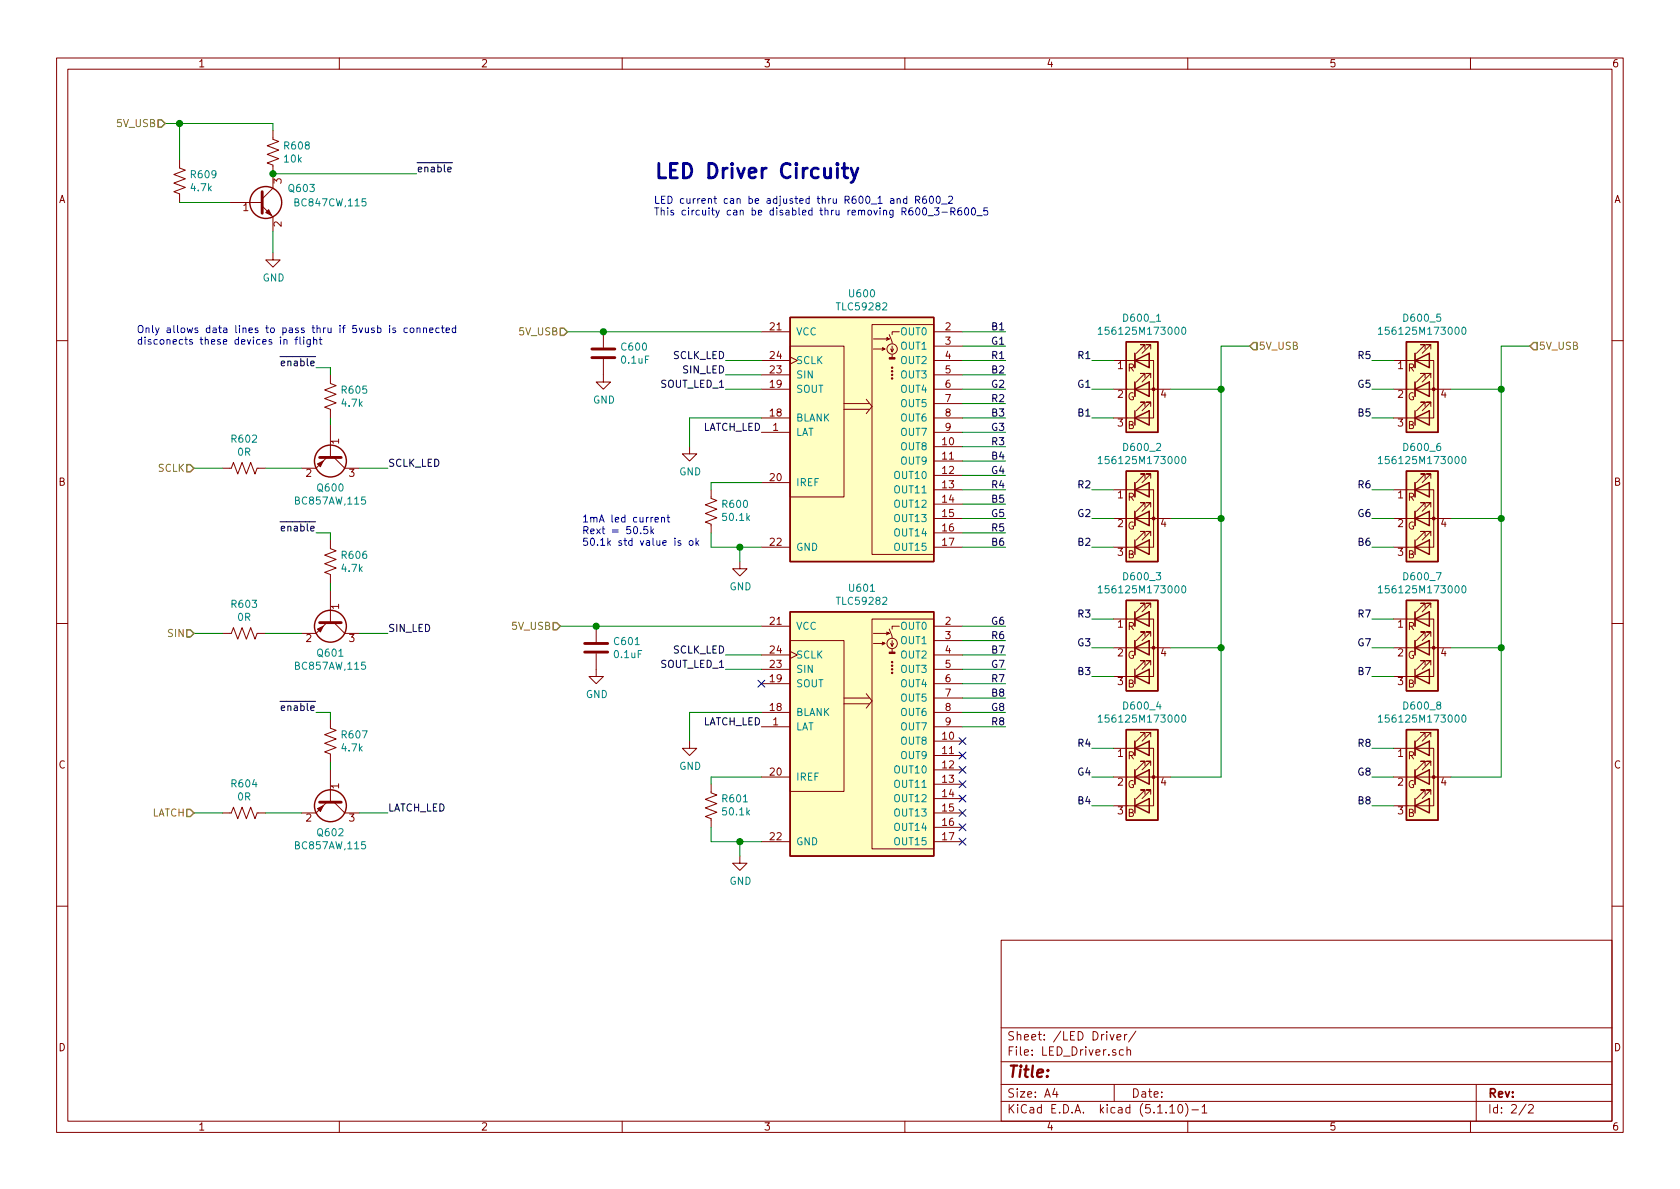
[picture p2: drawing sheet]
<svg xmlns="http://www.w3.org/2000/svg" width="297mm" height="210mm" viewBox="0 0 297 210" stroke-linecap="round" stroke-linejoin="round" font-family="sans-serif">
<g fill="none" stroke="#840000" stroke-width=".18">
<path d="M10 10.3h277v189.9h-277zM12 12.2h273v186.1h-273zM60 10.3v1.9M110 10.3v1.9M160 10.3v1.9M210 10.3v1.9M260 10.3v1.9M31.7 28.2v1.5l1.1 .4-2.1 .8 2.1 .7-2.1 .8 2.1 .7-2.1 .8 1 .4v1.5M40.6 35.8h5.8M46.4 36.4l1.9 1.9v2.6M48.3 23.1v1.5l1 .4-2.1 .8 2.1 .7-2.1 .8 2.1 .8-2.1 .7 1.1 .4v4.1l-1.9 1.9M48.3 44.7v1.3h1.2l-1.2 1.2-1.3-1.2h1.3"/>
<path d="M106.7 58.7v2.8M134.6 58.7h5.1M154.2 57.4h10.9v40.6h-10.9zM154.4 59.9h2.8l-.5-.2 .5 .2-.5 .3M157.2 59.2l.5 1.5M159 58.7h-1.3v.5M165.1 58.7h5.1M10 60.2h2M58.4 66.3v1.5l1 .4-2 .8 2 .7-2 .8 2 .7-2 .8 1 .4v1.5M58.4 75.2v5.7M106.7 63.5v4.1h1.2l-1.2 1.2-1.3-1.2h1.3M121.9 79v1.3h1.3l-1.3 1.2-1.3-1.2h1.3"/>
<path d="M134.6 73.9h5.1M134.6 68.8h5.1M134.6 63.7h5.1M134.6 76.4h5.1M134.6 66.3h5.1M139.7 61.2h9.5v26.7h-9.5zM139.7 63.1l1.3 .6-1.3 .7M149.2 71.4h4.5M149.2 72.4h4.5M153.2 70.6l1 1.3-1 1.2M154.4 61.7h2.1l-.5-.2 .5 .2-.5 .3M157.7 61.2v1l-.2-.5"/>
<path d="M157.7 62.7v.5M158 61.7l-.3 .5M165.1 73.9h5.1M165.1 68.8h5.1M165.1 63.7h5.1M165.1 71.4h5.1M165.1 76.4h5.1M165.1 79h5.1M165.1 66.3h5.1M165.1 61.2h5.1M196.8 63.7h7.2v10.2h-7.2M196.8 68.8h10.2"/>
<path d="M200.7 67.6v2.5M200.7 62.5v2.5M202.4 71.9v-.8h-.7h.7l-1.5 1.5M202.4 66.8v-.8h-.7h.7l-1.5 1.6M202.4 61.7v-.7h-.7h.7l-1.5 1.5M203.2 67.6v2.5zM203.2 67.6h.1M203.2 62.5v2.5zM203.2 62.5h.1M203.5 71.9v-.8h-.8h.8l-1.6 1.5M203.5 66.8v-.8h-.8h.8l-1.6 1.6M203.5 61.7v-.7h-.8h.8l-1.6 1.5"/>
<path d="M246.4 63.7h7.1v10.2h-7.1M246.4 68.8h10.1M250.2 67.6v2.5M250.2 62.5v2.5M252 71.9v-.8h-.8h.8l-1.6 1.5M252 66.8v-.8h-.8h.8l-1.6 1.6M252 61.7v-.7h-.8h.8l-1.6 1.5M252.7 67.6v2.5zM252.7 67.6h.1M252.7 62.5v2.5zM252.7 62.5h.1M253 71.9v-.8h-.8h.8l-1.5 1.5"/>
<path d="M253 66.8v-.8h-.8h.8l-1.5 1.6M253 61.7v-.7h-.8h.8l-1.5 1.5M285 60.2h2M39.4 82.8h1.5l.4-1 .7 2 .8-2 .8 2 .7-2 .8 2 .4-1h1.5M57.8 80.9l-1.9 1.9h-2.6M58.4 95.5v1.5l1 .4-2 .8 2 .7-2 .8 2 .8-2 .7 1 .4v1.5M59.1 80.9l1.9 1.9h2.5M125.7 86.6v1.5l1 .4-2 .8 2 .7-2 .8 2 .8-2 .7 1 .4v1.5M130.8 99.3v1.3h1.3l-1.3 1.2-1.3-1.2h1.3M134.6 96.8h5.1M134.6 85.3h5.1M165.1 96.8h5.1"/>
<path d="M165.1 91.7h5.1M165.1 86.6h5.1M165.1 81.5h5.1M165.1 84.1h5.1M165.1 89.1h5.1M165.1 94.2h5.1M196.8 86.6h7.2v10.2h-7.2M196.8 91.7h10.2M200.7 90.4v2.6M200.7 85.3v2.6M202.4 94.7v-.7h-.7h.7l-1.5 1.5M202.4 89.7v-.8h-.7h.7l-1.5 1.5"/>
<path d="M202.4 84.6v-.8h-.7h.7l-1.5 1.5M203.2 90.4v2.6zM203.2 90.4h.1M203.2 85.3v2.6zM203.2 85.3h.1M203.5 94.7v-.7h-.8h.8l-1.6 1.5M203.5 89.7v-.8h-.8h.8l-1.6 1.5M203.5 84.6v-.8h-.8h.8l-1.6 1.5M246.4 86.6h7.1v10.2h-7.1M246.4 91.7h10.1M250.2 90.4v2.6M250.2 85.3v2.6"/>
<path d="M252 94.7v-.7h-.8h.8l-1.6 1.5M252 89.7v-.8h-.8h.8l-1.6 1.5M252 84.6v-.8h-.8h.8l-1.6 1.5M252.7 90.4v2.6zM252.7 90.4h.1M252.7 85.3v2.6zM252.7 85.3h.1M253 94.7v-.7h-.8h.8l-1.5 1.5M253 89.7v-.8h-.8h.8l-1.5 1.5M253 84.6v-.8h-.8h.8l-1.5 1.5M10 110.3h2M39.4 112h1.5l.4-1 .7 2 .8-2 .8 2 .7-2 .8 2 .4-1h1.5"/>
<path d="M57.8 110.1l-1.9 1.9h-2.6M58.4 104.4v5.7M59.1 110.1l1.9 1.9h2.5M105.4 115.6v4h1.3l-1.3 1.3-1.3-1.3h1.3M105.4 110.7v2.8M134.6 110.7h5.1M134.6 118.4h5.1M134.6 115.8h5.1M139.7 113.3h9.5v26.6h-9.5zM139.7 115.2l1.3 .6-1.3 .7M154.2 109.5h10.9v40.6h-10.9zM154.4 113.8h2.1l-.5-.3 .5 .3-.5 .2"/>
<path d="M154.4 112h2.8l-.5-.2 .5 .2-.5 .3M157.2 111.2l.5 1.6M157.7 113.3v1l-.2-.5M157.7 114.8v.5M158 113.8l-.3 .5M159 110.7h-1.3v.5M165.1 110.7h5.1M165.1 118.4h5.1M165.1 115.8h5.1M165.1 113.3h5.1M196.8 109.5h7.2v10.1h-7.2M196.8 114.5h10.2"/>
<path d="M200.7 113.3v2.5M200.7 108.2v2.5M202.4 117.6v-.8h-.7h.7l-1.5 1.6M202.4 112.5v-.7h-.7h.7l-1.5 1.5M202.4 107.4v-.7h-.7h.7l-1.5 1.5M203.2 113.3v2.5zM203.2 113.3h.1M203.2 108.2v2.5zM203.2 108.2h.1M203.5 117.6v-.8h-.8h.8l-1.6 1.6M203.5 112.5v-.7h-.8h.8l-1.6 1.5M203.5 107.4v-.7h-.8h.8l-1.6 1.5"/>
<path d="M246.4 109.5h7.1v10.1h-7.1M246.4 114.5h10.1M250.2 113.3v2.5M250.2 108.2v2.5M252 117.6v-.8h-.8h.8l-1.6 1.6M252 112.5v-.7h-.8h.8l-1.6 1.5M252 107.4v-.7h-.8h.8l-1.6 1.5M252.7 113.3v2.5zM252.7 113.3h.1M252.7 108.2v2.5zM252.7 108.2h.1M253 117.6v-.8h-.8h.8l-1.5 1.6"/>
<path d="M253 112.5v-.7h-.8h.8l-1.5 1.5M253 107.4v-.7h-.8h.8l-1.5 1.5M285 110.3h2M58.4 127.2v1.6l1 .4-2 .7 2 .8-2 .7 2 .8-2 .8 1 .3v1.6M58.4 136.1v5.8M121.9 131.1v1.2h1.3l-1.3 1.3-1.3-1.3h1.3M125.7 138.7v1.5l1 .4-2 .7 2 .8-2 .8 2 .7-2 .8 1 .4v1.5M134.6 128.5h5.1M134.6 126h5.1M134.6 120.9h5.1M134.6 137.4h5.1M149.2 123.4h4.5"/>
<path d="M149.2 124.5h4.5M153.2 122.7l1 1.2-1 1.3M165.1 123.4h5.1M165.1 128.5h5.1M165.1 131.1h5.1M165.1 133.6h5.1M165.1 136.1h5.1M165.1 138.7h5.1M165.1 126h5.1M165.1 120.9h5.1M196.8 132.3h7.2v10.2h-7.2M196.8 137.4h10.2"/>
<path d="M200.7 136.1v2.6M200.7 131.1v2.5M202.4 135.4v-.8h-.7h.7l-1.5 1.5M202.4 130.3v-.8h-.7h.7l-1.5 1.6M203.2 136.1v2.6zM203.2 136.1h.1M203.2 131.1v2.5zM203.2 131.1h.1M203.5 135.4v-.8h-.8h.8l-1.6 1.5M203.5 130.3v-.8h-.8h.8l-1.6 1.6M246.4 132.3h7.1v10.2h-7.1M246.4 137.4h10.1"/>
<path d="M250.2 136.1v2.6M250.2 131.1v2.5M252 135.4v-.8h-.8h.8l-1.6 1.5M252 130.3v-.8h-.8h.8l-1.6 1.6M252.7 136.1v2.6zM252.7 136.1h.1M252.7 131.1v2.5zM252.7 131.1h.1M253 135.4v-.8h-.8h.8l-1.5 1.5M253 130.3v-.8h-.8h.8l-1.5 1.6M39.4 143.8h1.5l.4-1.1 .7 2.1 .8-2.1 .8 2.1 .7-2.1 .8 2.1 .4-1h1.5M57.8 141.9l-1.9 1.9h-2.6"/>
<path d="M59.1 141.9l1.9 1.9h2.5M130.8 151.4v1.2h1.3l-1.3 1.3-1.3-1.3h1.3M134.6 148.8h5.1M165.1 141.2h5.1M165.1 143.8h5.1M165.1 146.3h5.1M165.1 148.8h5.1M202.4 140.5v-.8h-.7h.7l-1.5 1.5M203.5 140.5v-.8h-.8h.8l-1.6 1.5M252 140.5v-.8h-.8h.8l-1.6 1.5M253 140.5v-.8h-.8h.8l-1.5 1.5M10 160.2h2"/>
<path d="M177 166.3h108v32h-108zM285 160.2h2M60 198.3v1.9M110 198.3v1.9M160 198.3v1.9M177 194.8h108M177 191.8h108M177 187.8h108M177 181.8h108M186.5 192.5l-.4 1h1M186.8 193v1M196.3 182.9l.3 1 .4-1"/>
<path d="M197 191.8v3M197.5 183.4l.7-.1-.1-.3-.4-.1-.2 .2 .1 .7h.5M198.6 185.7l-.4-.1-.3 .3 .1 .6 .2 .1 .4-.1M198.8 182.9v1M199.3 185.7l.2-.1 .3 .1 .1 .9M199.3 182.9l-.5 .3M199.3 185.1v1.5M200.8 182.3l-1.3 2M206.8 195.8l.5-.5v1.5M206.8 196.8h.9M208.5 195.4l.1-.1a.8 .8 0 0 1 .5 .8 .8 .8 0 0 1-.5 .7 1 1 0 0 1-.1-1.4zM209.6 195.1a1.71 1.71 0 0 1 0 2.3"/>
<path d="M210 198.3v1.9M210.7 196.3h1.2M212.5 195.8l.5-.5v1.5M212.5 196.8h.9M260 198.3v1.9M261 191.8v6.5M269.8 195.2l-1.2 2M270.3 195.5l.2-.2h.3l.3 .5-.9 1h.9"/>
<circle cx="157.7" cy="61.7" r=".91"/>
<circle cx="157.7" cy="113.8" r=".91"/>
</g>
<g fill="none" stroke="#840000" stroke-width=".25">
<path d="M139.7 56.1h25.4v43.2h-25.4zM199.1 60.4h5.6v16h-5.6zM200.7 73.9l2.5-1.3v2.6zM200.7 68.8l2.5-1.2v2.5zM200.7 63.7l2.5-1.2v2.5zM200.7 62.5v2.5M200.7 67.6v2.5M200.7 72.6v2.6M248.7 60.4h5.6v16h-5.6zM250.2 73.9l2.5-1.3v2.6zM250.2 68.8l2.5-1.2v2.5zM250.2 63.7l2.5-1.2v2.5z"/>
<path d="M250.2 62.5v2.5M250.2 67.6v2.5M250.2 72.6v2.6M199.1 83.3h5.6v16h-5.6zM200.7 96.8l2.5-1.3v2.5zM200.7 91.7l2.5-1.3v2.6zM200.7 86.6l2.5-1.3v2.6zM200.7 85.3v2.6M200.7 90.4v2.6M200.7 95.5v2.5M248.7 83.3h5.6v16h-5.6zM250.2 96.8l2.5-1.3v2.5z"/>
<path d="M250.2 91.7l2.5-1.3v2.6zM250.2 86.6l2.5-1.3v2.6zM250.2 85.3v2.6M250.2 90.4v2.6M250.2 95.5v2.5M139.7 108.2h25.4v43.2h-25.4zM199.1 106.2h5.6v16h-5.6zM200.7 119.6l2.5-1.2v2.5zM200.7 114.5l2.5-1.2v2.5zM200.7 109.5l2.5-1.3v2.5zM200.7 108.2v2.5M200.7 113.3v2.5"/>
<path d="M200.7 118.4v2.5M248.7 106.2h5.6v16h-5.6zM250.2 119.6l2.5-1.2v2.5zM250.2 114.5l2.5-1.2v2.5zM250.2 109.5l2.5-1.3v2.5zM250.2 108.2v2.5M250.2 113.3v2.5M250.2 118.4v2.5M199.1 129h5.6v16h-5.6zM200.7 137.4l2.5-1.3v2.6zM200.7 132.3l2.5-1.2v2.5zM200.7 131.1v2.5"/>
<path d="M200.7 136.1v2.6M248.7 129h5.6v16h-5.6zM250.2 137.4l2.5-1.3v2.6zM250.2 132.3l2.5-1.2v2.5zM250.2 131.1v2.5M250.2 136.1v2.6M200.7 142.5l2.5-1.3v2.6zM200.7 141.2v2.6M250.2 142.5l2.5-1.3v2.6zM250.2 141.2v2.6"/>
<circle cx="47" cy="35.8" r="2.82"/>
<circle cx="58.4" cy="81.5" r="2.82"/>
<circle cx="58.4" cy="110.7" r="2.82"/>
<circle cx="58.4" cy="142.5" r="2.82"/>
</g>
<path d="M46.4 33.9v3.8M104.6 63.2h4.1M104.6 61.7h4.1M56.5 80.9h3.8M56.5 110.1h3.8M103.4 115.3h4M103.4 113.8h4M56.5 141.9h3.8" fill="none" stroke="#840000" stroke-width=".51"/>
<g fill="#840000" stroke="#840000" stroke-width=".18">
<path d="M56.1 111.2l1-.5-.5 1.1z"/>
<path d="M157.2 115.3h1v.3h-1z"/>
<path d="M56.1 143l1-.5-.5 1z"/>
<path d="M157.2 63.2h1v.3h-1z"/>
<path d="M47 37.6l.5-.5 .5 1z"/>
<path d="M56.1 82l1-.5-.5 1z"/>
<circle cx="253.5" cy="91.7" r=".25"/>
<circle cx="157.7" cy="119" r=".13"/>
<circle cx="157.7" cy="118.4" r=".13"/>
<circle cx="157.7" cy="117.7" r=".13"/>
<circle cx="157.7" cy="117.1" r=".13"/>
<circle cx="204" cy="68.8" r=".25"/>
<circle cx="253.5" cy="68.8" r=".25"/>
<circle cx="204" cy="91.7" r=".25"/>
<circle cx="204" cy="137.4" r=".25"/>
<circle cx="204" cy="114.5" r=".25"/>
<circle cx="157.7" cy="66.9" r=".13"/>
<circle cx="157.7" cy="66.3" r=".13"/>
<circle cx="157.7" cy="65.7" r=".13"/>
<circle cx="157.7" cy="65" r=".13"/>
<circle cx="253.5" cy="114.5" r=".25"/>
<circle cx="253.5" cy="137.4" r=".25"/>
</g>
<g fill="#ffffc2" stroke="#ffffc2" stroke-width=".18">
<path d="M248.7 83.3h5.6v16h-5.6z"/>
<path d="M139.7 108.2h25.4v43.2h-25.4z"/>
<path d="M199.1 60.4h5.6v16h-5.6z"/>
<path d="M248.7 60.4h5.6v16h-5.6z"/>
<path d="M199.1 83.3h5.6v16h-5.6z"/>
<path d="M199.1 129h5.6v16h-5.6z"/>
<path d="M199.1 106.2h5.6v16h-5.6z"/>
<path d="M139.7 56.1h25.4v43.2h-25.4z"/>
<path d="M248.7 106.2h5.6v16h-5.6z"/>
<path d="M248.7 129h5.6v16h-5.6z"/>
</g>
<g fill="none" stroke="#008484" stroke-width=".18">
<path d="M194.2 58.2l.3-.3v1.2M194.2 59.1h.7M209 58l.2-.1a.69 .69 0 0 1 .5 .6 .69 .69 0 0 1-.5 .6l-.2-.1-.1-.4zM243.7 58.2l.4-.3v1.2M243.7 59.1h.7M258.6 58l.2-.1a.69 .69 0 0 1 .4 .6 .69 .69 0 0 1-.4 .6l-.2-.1-.1-.4zM194.2 81.1l.3-.4v1.3M194.2 82h.7M209 80.8l.2-.1a.69 .69 0 0 1 .5 .7 .69 .69 0 0 1-.5 .6l-.2-.1-.1-.4zM243.7 81.1l.4-.4v1.3M243.7 82h.7M258.6 80.8l.2-.1a.69 .69 0 0 1 .4 .7 .69 .69 0 0 1-.4 .6l-.2-.1-.1-.4z"/>
<path d="M194.2 103.9l.3-.3v1.2M194.2 104.8h.7M209 103.7l.2-.1a.69 .69 0 0 1 .5 .6 .69 .69 0 0 1-.5 .6l-.2-.1-.1-.3zM243.7 103.9l.4-.3v1.2M243.7 104.8h.7M258.6 103.7l.2-.1a.69 .69 0 0 1 .4 .6 .69 .69 0 0 1-.4 .6l-.2-.1-.1-.3zM194.2 126.8l.3-.4v1.3M194.2 127.7h.7M209 126.6l.2-.2a.69 .69 0 0 1 .5 .7 .69 .69 0 0 1-.5 .6l-.2-.1-.1-.4zM243.7 126.8l.4-.4v1.3M243.7 127.7h.7M258.6 126.6l.2-.2a.69 .69 0 0 1 .4 .7 .69 .69 0 0 1-.4 .6l-.2-.1-.1-.4z"/>
</g>
<g fill="none" stroke="#008400" stroke-width=".18">
<path d="M29.2 21.8h19.1v1.3M31.7 21.8v6.4M31.7 35.8h8.9M48.3 30.7h25.4M48.3 40.9v3.8M100.3 58.7h34.3M170.2 58.7h7.6M55.9 65h2.5v1.3M58.4 73.9v1.3M128.3 66.3h6.3M128.3 68.8h6.3M128.3 63.7h6.3"/>
<path d="M134.6 73.9h-12.7v5.1M170.2 66.3h7.6M170.2 73.9h7.6M170.2 68.8h7.6M170.2 71.4h7.6M170.2 61.2h7.6M170.2 63.7h7.6M170.2 76.4h7.6M170.2 79h7.6M193 73.9h3.8M193 68.8h3.8M193 63.7h3.8"/>
<path d="M207 68.8h8.9M221 61.2h-5.1v76.2h-8.9M242.6 73.9h3.8M242.6 68.8h3.8M242.6 63.7h3.8M256.5 68.8h8.9M270.5 61.2h-5.1v76.2h-8.9M34.3 82.8h5.1M47 82.8h6.3M55.9 94.2h2.5v1.3M63.5 82.8h5.1M125.7 94.2v2.6h8.9"/>
<path d="M130.8 96.8v2.5M134.6 85.3h-8.9v1.3M170.2 86.6h7.6M170.2 84.1h7.6M170.2 81.5h7.6M170.2 94.2h7.6M170.2 91.7h7.6M170.2 89.1h7.6M170.2 96.8h7.6M193 86.6h3.8M193 91.7h3.8M193 96.8h3.8"/>
<path d="M207 91.7h8.9M242.6 86.6h3.8M242.6 91.7h3.8M242.6 96.8h3.8M256.5 91.7h8.9M34.3 112h5.1M47 112h6.3M58.4 103.1v1.3M63.5 112h5.1M99.1 110.7h35.5M128.3 115.8h6.3M128.3 118.4h6.3"/>
<path d="M170.2 113.3h7.6M170.2 110.7h7.6M170.2 115.8h7.6M170.2 118.4h7.6M193 114.5h3.8M193 119.6h3.8M193 109.5h3.8M207 114.5h8.9M242.6 114.5h3.8M242.6 119.6h3.8M242.6 109.5h3.8M256.5 114.5h8.9"/>
<path d="M55.9 126h2.5v1.2M58.4 134.9v1.2M134.6 137.4h-8.9v1.3M134.6 126h-12.7v5.1M170.2 120.9h7.6M170.2 128.5h7.6M170.2 126h7.6M170.2 123.4h7.6M193 132.3h3.8M193 137.4h3.8M242.6 132.3h3.8M242.6 137.4h3.8"/>
<path d="M34.3 143.8h5.1M47 143.8h6.3M63.5 143.8h5.1M125.7 146.3v2.5h8.9M130.8 148.8v2.6M193 142.5h3.8M242.6 142.5h3.8"/>
</g>
<path d="M27.9 21.2h.7l.6 .6-.6 .7h-.7zM99.1 58h.6l.6 .7-.6 .6h-.6zM221.6 60.6h.6v1.2h-.6l-.6-.6zM271.1 60.6h.7v1.2h-.7l-.6-.6zM33 82.2h.7l.6 .6-.6 .6h-.7zM33 111.4h.7l.6 .6-.6 .6h-.7zM97.8 110.1h.6l.7 .6-.7 .7h-.6zM33 143.1h.7l.6 .7-.6 .6h-.7z" fill="none" stroke="#848400" stroke-width=".25"/>
<path d="M78.9 28.8h1.1M79.2 30l.6-.1-.1-.3h-.4l-.1 .1v.6h.5M49.5 63.1h1.1M49.5 92.3h1.1M49.5 124h1.1" fill="none" stroke="#000" stroke-width=".18"/>
<g fill="none" stroke="#0000c2" stroke-width=".18">
<path d="M158.6 35.2l.2-.1 .3 .1 .1 .8M160.3 35.2l-.3-.1-.3 .3 .1 .5h.5M160.3 34.7v1.3M161.9 35.4l.6-.1 .1-.2v-.3l-.2-.1h-.5v1.3M162.2 35.4l.4 .6M163.2 36.9l.2-.2a.67 .67 0 0 1 .4 .7 .67 .67 0 0 1-.4 .6l-.2-.1-.1-.4zM163.7 34.7l-.4 .1a.87 .87 0 0 0 0 1.2l.5-.2v-.5l-.5-.1-.2 .2M164.1 38.1h.9M164.4 34.8l.2-.1a.67 .67 0 0 1 .5 .6 .67 .67 0 0 1-.5 .7l-.3-.5zM165.2 36.7h.8l-.4 .5 .3 .2 .1 .4-.2 .2-.6-.1M165.7 34.8l.1-.1a.69 .69 0 0 1 .5 .6 .69 .69 0 0 1-.5 .7l-.2-.3-.1-.2zM166.5 36.1h1"/>
<path d="M166.5 37.5h1M167.7 34.8l.5-.1 .2 .3v.2l-.8 .8h.8M168.1 37.4h.6l.2-.2-.1-.3-.2-.2h-.5v1.3M168.4 37.4l.5 .6M170 36.7l-.4 .1a.87 .87 0 0 0 0 1.2l.4-.1v-.5l-.4-.2-.3 .3M170.7 36.9l.1-.2a.67 .67 0 0 1 .5 .7 .67 .67 0 0 1-.5 .6l-.3-.5zM171.9 36.9l.2-.2a.67 .67 0 0 1 .4 .7 .67 .67 0 0 1-.4 .6l-.3-.2v-.3zM172.7 38.1h1M174.6 36.7h-.6l-.1 .7 .2-.2 .4 .1 .1 .6-.2 .1-.5-.1M52.6 59.6l-.3 .2v1.1M53 59.6v1.1l.2 .2M55.4 59.6v1.3"/>
<path d="M56.6 59.6v1.1l.3 .2M68.9 57.6v.1M68.9 58v.8M69.9 58h-.3l-.2 .2 .1 .1 .4 .2v.3h-.5M72 58h-.3l-.3 .2 .2 .6h.4M72.6 58.1l.1-.1 .4 .1 .1 .5-.1 .2h-.4l-.1-.1zM73.7 58.1l.2-.1h.3l.1 .8M73.7 58v.8M74.9 58.1l.2-.1h.3v.8M74.9 58v.8M76 58.4l.6-.1-.1-.3h-.4l-.1 .2v.6h.5M77.6 58h-.3l-.3 .2 .2 .6h.4"/>
<path d="M78 58h.5M78.2 57.6v1l.3 .2M78.9 58.4l.6-.1-.1-.3h-.4l-.1 .2v.6h.5M80.6 58h-.4l-.2 .2 .1 .6h.5M80.6 57.6v1.2M50.2 60.2l.2-.2 .3 .1v.8M52.1 60h.5M53.7 60v.9M54.9 60v1.1l-.3 .2-.3-.1M54.9 60.1l-.4-.1-.2 .3 .1 .5h.5M55.4 60.2l.3-.2 .3 .1v.8M56.4 60h.5"/>
<path d="M114.5 93.1h-.6l-.1 .6 .5-.1 .3 .2v.4l-.3 .2-.5-.1M115.1 93.1v1.3M115.2 93.9l.4 .5M115.6 93.5l-.5 .5M115.8 91.9l.6-.1v-.3h-.4l-.2 .2 .1 .6h.5M117 91.6l.1-.1h.3l.1 .8M117 91.5v.8M117.9 91.5h.5M118.1 91.1v1l.3 .2M120.3 95.7l-.3-.1-.1 .2v.2l.4 .1v.3h-.4M121.9 95.7l.2-.1 .4 .1v.5l-.1 .2h-.3l-.2-.1zM123.1 95.2v1.2"/>
<path d="M123.2 96l.3 .4M123.5 95.6l-.4 .5"/>
</g>
<path d="M148.9 29.7h1M149.3 28.9v2.2l.1 .2 .5 .1M150.5 29.7l.6 1.7M151.7 29.7l-.8 2.3-.4 .3" fill="none" stroke="#0000c2" stroke-width=".51"/>
<g fill="#008400" stroke="#008400" stroke-width=".25">
<circle cx="215.9" cy="68.8" r=".51"/>
<circle cx="130.8" cy="96.8" r=".51"/>
<circle cx="130.8" cy="148.8" r=".51"/>
<circle cx="48.3" cy="30.7" r=".51"/>
<circle cx="106.7" cy="58.7" r=".51"/>
<circle cx="31.8" cy="21.8" r=".51"/>
<circle cx="215.9" cy="91.7" r=".51"/>
<circle cx="105.4" cy="110.7" r=".51"/>
<circle cx="215.9" cy="114.5" r=".51"/>
<circle cx="265.4" cy="68.8" r=".51"/>
<circle cx="265.4" cy="91.7" r=".51"/>
<circle cx="265.4" cy="114.5" r=".51"/>
</g>
<g fill="none" stroke="#000084" stroke-width=".18">
<path d="M134 120.3l1.2 1.2M135.2 120.3l-1.2 1.2M169.6 135.5l1.2 1.2M169.6 133l1.2 1.2M169.6 130.4l1.2 1.3M169.6 138.1l1.2 1.2M170.8 135.5l-1.2 1.2M170.8 133l-1.2 1.2M170.8 130.4l-1.2 1.3M170.8 138.1l-1.2 1.2M169.6 143.1l1.2 1.3M169.6 145.7l1.2 1.2"/>
<path d="M169.6 148.2l1.2 1.2M169.6 140.6l1.2 1.2M170.8 143.1l-1.2 1.3M170.8 145.7l-1.2 1.2M170.8 148.2l-1.2 1.2M170.8 140.6l-1.2 1.2"/>
</g>
<text font-size="3.5" fill="#0000c2" x="115.6" y="31.6">LED Driver Circuity</text>
<text font-size="2.8" fill="#840000" x="178" y="190.5">Title:</text>
<g font-size="2.1" fill="#840000">
<text x="178" y="184">Sheet: /LED Driver/</text>
<text x="178" y="186.7">File: LED_Driver.sch</text>
<text x="178" y="196.9">KiCad E.D.A. kicad (5.1.10)-1</text>
<text x="178" y="194.1">Size: A4</text>
<text x="200" y="194.1">Date:</text>
<text x="263" y="194.1">Rev:</text>
<text x="263" y="196.9">Id: 2/2</text>
</g>
<g font-size="1.8" fill="#840000">
<text x="35" y="11.9">1</text>
<text x="85" y="11.9">2</text>
<text x="135" y="11.9">3</text>
<text x="185" y="11.9">4</text>
<text x="235" y="11.9">5</text>
<text x="285" y="11.9">6</text>
<text x="10.4" y="35.9">A</text>
<text x="49.8" y="32.5" transform="rotate(-90 49.8 32.5)">3</text>
<text x="285.4" y="35.9">A</text>
<text x="43" y="37.3">1</text>
<text x="49.8" y="40.1" transform="rotate(-90 49.8 40.1)">2</text>
<text x="136.2" y="58.4">21</text>
<text x="167.2" y="58.4">2</text>
<text x="136.2" y="63.5">24</text>
<text x="167.2" y="61">3</text>
<text x="167.2" y="63.5">4</text>
<text x="197.6" y="65.3">1</text>
<text x="199.4" y="65.7">R</text>
<text x="247.2" y="65.3">1</text>
<text x="248.9" y="65.7">R</text>
<text x="136.2" y="68.6">19</text>
<text x="136.2" y="66">23</text>
<text x="167.2" y="66">5</text>
<text x="167.2" y="68.6">6</text>
<text x="167.2" y="71.1">7</text>
<text x="197.6" y="70.4">2</text>
<text x="199.3" y="70.8">G</text>
<text x="205.3" y="70.4">4</text>
<text x="247.2" y="70.4">2</text>
<text x="248.9" y="70.8">G</text>
<text x="254.8" y="70.4">4</text>
<text x="136.2" y="73.7">18</text>
<text x="136.7" y="76.2">1</text>
<text x="167.2" y="73.7">8</text>
<text x="167.2" y="76.2">9</text>
<text x="197.6" y="75.4">3</text>
<text x="199.4" y="75.9">B</text>
<text x="247.2" y="75.4">3</text>
<text x="248.9" y="75.9">B</text>
<text x="59.9" y="78.5" transform="rotate(-90 59.9 78.5)">1</text>
<text x="166.7" y="78.7">10</text>
<text x="166.7" y="81.3">11</text>
<text x="166.7" y="83.8">12</text>
<text x="10.4" y="85.9">B</text>
<text x="54.1" y="84.3">2</text>
<text x="61.7" y="84.3">3</text>
<text x="136.2" y="85.1">20</text>
<text x="166.7" y="86.4">13</text>
<text x="166.7" y="88.9">14</text>
<text x="197.6" y="88.1">1</text>
<text x="199.4" y="88.6">R</text>
<text x="247.2" y="88.1">1</text>
<text x="248.9" y="88.6">R</text>
<text x="285.4" y="85.9">B</text>
<text x="166.7" y="91.4">15</text>
<text x="166.7" y="94">16</text>
<text x="197.6" y="93.2">2</text>
<text x="199.3" y="93.6">G</text>
<text x="205.3" y="93.2">4</text>
<text x="247.2" y="93.2">2</text>
<text x="248.9" y="93.6">G</text>
<text x="254.8" y="93.2">4</text>
<text x="136.2" y="96.5">22</text>
<text x="166.7" y="96.5">17</text>
<text x="197.6" y="98.3">3</text>
<text x="199.4" y="98.7">B</text>
<text x="247.2" y="98.3">3</text>
<text x="248.9" y="98.7">B</text>
<text x="59.9" y="107.7" transform="rotate(-90 59.9 107.7)">1</text>
<text x="54.1" y="113.5">2</text>
<text x="61.7" y="113.5">3</text>
<text x="136.2" y="110.5">21</text>
<text x="167.2" y="110.5">2</text>
<text x="167.2" y="113">3</text>
<text x="197.6" y="111">1</text>
<text x="199.4" y="111.4">R</text>
<text x="247.2" y="111">1</text>
<text x="248.9" y="111.4">R</text>
<text x="136.2" y="118.1">23</text>
<text x="136.2" y="115.6">24</text>
<text x="167.2" y="115.6">4</text>
<text x="167.2" y="118.1">5</text>
<text x="197.6" y="116.1">2</text>
<text x="199.3" y="116.5">G</text>
<text x="205.3" y="116.1">4</text>
<text x="247.2" y="116.1">2</text>
<text x="248.9" y="116.5">G</text>
<text x="254.8" y="116.1">4</text>
<text x="136.2" y="125.7">18</text>
<text x="136.2" y="120.6">19</text>
<text x="167.2" y="120.6">6</text>
<text x="167.2" y="123.2">7</text>
<text x="167.2" y="125.7">8</text>
<text x="197.6" y="121.2">3</text>
<text x="199.4" y="121.6">B</text>
<text x="247.2" y="121.2">3</text>
<text x="248.9" y="121.6">B</text>
<text x="136.7" y="128.3">1</text>
<text x="166.7" y="130.8">10</text>
<text x="167.2" y="128.3">9</text>
<text x="10.4" y="135.9">C</text>
<text x="136.2" y="137.2">20</text>
<text x="166.7" y="133.3">11</text>
<text x="166.7" y="135.9">12</text>
<text x="197.6" y="133.9">1</text>
<text x="199.4" y="134.3">R</text>
<text x="247.2" y="133.9">1</text>
<text x="248.9" y="134.3">R</text>
<text x="285.4" y="135.9">C</text>
<text x="59.9" y="139.5" transform="rotate(-90 59.9 139.5)">1</text>
<text x="166.7" y="138.4">13</text>
<text x="166.7" y="141">14</text>
<text x="166.7" y="143.5">15</text>
<text x="197.6" y="138.9">2</text>
<text x="199.3" y="139.4">G</text>
<text x="205.3" y="138.9">4</text>
<text x="247.2" y="138.9">2</text>
<text x="248.9" y="139.4">G</text>
<text x="254.8" y="138.9">4</text>
<text x="54.1" y="145.3">2</text>
<text x="61.7" y="145.3">3</text>
<text x="136.2" y="148.6">22</text>
<text x="166.7" y="146">16</text>
<text x="166.7" y="148.6">17</text>
<text x="197.6" y="144">3</text>
<text x="199.4" y="144.4">B</text>
<text x="247.2" y="144">3</text>
<text x="248.9" y="144.4">B</text>
<text x="10.4" y="185.9">D</text>
<text x="285.4" y="185.9">D</text>
<text x="35" y="199.9">1</text>
<text x="85" y="199.9">2</text>
<text x="135" y="199.9">3</text>
<text x="185" y="199.9">4</text>
<text x="235" y="199.9">5</text>
<text x="285" y="199.9">6</text>
</g>
<g font-size="1.8" fill="#848400">
<text x="20.8" y="22.5">5V_USB</text>
<text x="91.9" y="59.3">5V_USB</text>
<text x="222.5" y="61.8">5V_USB</text>
<text x="272" y="61.8">5V_USB</text>
<text x="27.9" y="83.4">SCLK</text>
<text x="29.8" y="112.6">SIN</text>
<text x="90.7" y="111.4">5V_USB</text>
<text x="26.8" y="144.4">LATCH</text>
</g>
<g font-size="1.8" fill="#008484">
<text x="50.3" y="28.7">10k</text>
<text x="50.4" y="26.4">R608</text>
<text x="33.9" y="33.8">4.7k</text>
<text x="33.9" y="31.5">R609</text>
<text x="51.2" y="34">Q603</text>
<text x="52.5" y="36.5">BC847CW,115</text>
<text x="46.4" y="49.8">GND</text>
<text x="150.3" y="52.6">U600</text>
<text x="140.7" y="59.3">VCC</text>
<text x="148.2" y="54.9">TLC59282</text>
<text x="159.4" y="59.3">OUT0</text>
<text x="195.3" y="59.2">156125M173000</text>
<text x="198.8" y="56.9">D600_1</text>
<text x="244.8" y="59.2">156125M173000</text>
<text x="248.4" y="56.9">D600_5</text>
<text x="110" y="64.3">0.1uF</text>
<text x="110" y="62">C600</text>
<text x="140.7" y="64.4">SCLK</text>
<text x="159.4" y="61.8">OUT1</text>
<text x="159.4" y="64.4">OUT2</text>
<text x="60.5" y="71.9">4.7k</text>
<text x="60.6" y="69.6">R605</text>
<text x="104.9" y="71.4">GND</text>
<text x="140.7" y="69.5">SOUT</text>
<text x="140.7" y="66.9">SIN</text>
<text x="159.4" y="66.9">OUT3</text>
<text x="159.4" y="69.5">OUT4</text>
<text x="140.7" y="77.1">LAT</text>
<text x="140.7" y="74.5">BLANK</text>
<text x="159.4" y="72">OUT5</text>
<text x="159.4" y="74.5">OUT6</text>
<text x="159.4" y="77.1">OUT7</text>
<text x="41.1" y="78.3">R602</text>
<text x="42.1" y="80.6">0R</text>
<text x="159.4" y="79.6">OUT8</text>
<text x="159.4" y="82.2">OUT9</text>
<text x="195.3" y="82.1">156125M173000</text>
<text x="198.8" y="79.8">D600_2</text>
<text x="244.8" y="82.1">156125M173000</text>
<text x="248.4" y="79.8">D600_6</text>
<text x="52.5" y="89.2">BC857AW,115</text>
<text x="56.3" y="86.9">Q600</text>
<text x="120.1" y="84.1">GND</text>
<text x="127.9" y="89.8">R600</text>
<text x="140.7" y="86">IREF</text>
<text x="158.4" y="84.7">OUT10</text>
<text x="158.4" y="87.2">OUT11</text>
<text x="158.4" y="89.8">OUT12</text>
<text x="127.9" y="92.1">50.1k</text>
<text x="158.4" y="92.3">OUT13</text>
<text x="158.4" y="94.9">OUT14</text>
<text x="60.5" y="101.1">4.7k</text>
<text x="60.6" y="98.8">R606</text>
<text x="140.7" y="97.4">GND</text>
<text x="158.4" y="97.4">OUT15</text>
<text x="41.1" y="107.5">R603</text>
<text x="129" y="104.4">GND</text>
<text x="148.2" y="107">TLC59282</text>
<text x="150.3" y="104.6">U601</text>
<text x="195.3" y="104.9">156125M173000</text>
<text x="198.8" y="102.6">D600_3</text>
<text x="244.8" y="104.9">156125M173000</text>
<text x="248.4" y="102.6">D600_7</text>
<text x="42.1" y="109.8">0R</text>
<text x="140.7" y="111.4">VCC</text>
<text x="159.4" y="111.4">OUT0</text>
<text x="159.4" y="113.9">OUT1</text>
<text x="52.5" y="118.4">BC857AW,115</text>
<text x="56.3" y="116.1">Q601</text>
<text x="108.7" y="116.4">0.1uF</text>
<text x="108.7" y="114.1">C601</text>
<text x="140.7" y="119">SIN</text>
<text x="140.7" y="116.5">SCLK</text>
<text x="159.4" y="116.5">OUT2</text>
<text x="159.4" y="119">OUT3</text>
<text x="103.6" y="123.4">GND</text>
<text x="140.7" y="121.5">SOUT</text>
<text x="159.4" y="121.5">OUT4</text>
<text x="159.4" y="124.1">OUT5</text>
<text x="198.8" y="125.5">D600_4</text>
<text x="248.4" y="125.5">D600_8</text>
<text x="60.6" y="130.6">R607</text>
<text x="140.7" y="129.2">LAT</text>
<text x="140.7" y="126.6">BLANK</text>
<text x="159.4" y="131.7">OUT8</text>
<text x="159.4" y="126.6">OUT6</text>
<text x="159.4" y="129.2">OUT7</text>
<text x="195.3" y="127.8">156125M173000</text>
<text x="244.8" y="127.8">156125M173000</text>
<text x="60.5" y="132.9">4.7k</text>
<text x="120.1" y="136.1">GND</text>
<text x="158.4" y="136.8">OUT10</text>
<text x="159.4" y="134.2">OUT9</text>
<text x="41.1" y="139.2">R604</text>
<text x="42.1" y="141.5">0R</text>
<text x="127.9" y="141.9">R601</text>
<text x="140.7" y="138">IREF</text>
<text x="158.4" y="139.3">OUT11</text>
<text x="158.4" y="141.9">OUT12</text>
<text x="56.3" y="147.9">Q602</text>
<text x="127.9" y="144.2">50.1k</text>
<text x="140.7" y="149.5">GND</text>
<text x="158.4" y="144.4">OUT13</text>
<text x="158.4" y="146.9">OUT14</text>
<text x="158.4" y="149.5">OUT15</text>
<text x="52.5" y="150.2">BC857AW,115</text>
<text x="129" y="156.5">GND</text>
</g>
<g font-size="1.8">
<text x="73.7" y="30.5">enable</text>
<text x="175.5" y="58.4">B1</text>
<text x="50.3" y="64.8">enable</text>
<text x="118.9" y="63.5">SCLK_LED</text>
<text x="175.4" y="61">G1</text>
<text x="175.5" y="63.5">R1</text>
<text x="190.8" y="63.5">R1</text>
<text x="240.3" y="63.5">R5</text>
<text x="116.9" y="68.6">SOUT_LED_1</text>
<text x="120.8" y="66">SIN_LED</text>
<text x="175.4" y="68.6">G2</text>
<text x="175.5" y="66">B2</text>
<text x="175.5" y="71.1">R2</text>
<text x="190.7" y="68.6">G1</text>
<text x="240.2" y="68.6">G5</text>
<text x="124.1" y="76.2">LATCH_LED</text>
<text x="175.4" y="76.2">G3</text>
<text x="175.5" y="73.7">B3</text>
<text x="190.8" y="73.7">B1</text>
<text x="240.3" y="73.7">B5</text>
<text x="68.6" y="82.5">SCLK_LED</text>
<text x="175.4" y="83.8">G4</text>
<text x="175.5" y="78.7">R3</text>
<text x="175.5" y="81.3">B4</text>
<text x="175.5" y="86.4">R4</text>
<text x="175.5" y="88.9">B5</text>
<text x="190.8" y="86.4">R2</text>
<text x="240.3" y="86.4">R6</text>
<text x="50.3" y="94">enable</text>
<text x="175.4" y="91.4">G5</text>
<text x="175.5" y="94">R5</text>
<text x="190.7" y="91.4">G2</text>
<text x="240.2" y="91.4">G6</text>
<text x="175.5" y="96.5">B6</text>
<text x="190.8" y="96.5">B2</text>
<text x="240.3" y="96.5">B6</text>
<text x="68.6" y="111.8">SIN_LED</text>
<text x="175.4" y="110.5">G6</text>
<text x="175.5" y="113">R6</text>
<text x="190.8" y="109.2">R3</text>
<text x="240.3" y="109.2">R7</text>
<text x="116.9" y="118.1">SOUT_LED_1</text>
<text x="118.9" y="115.6">SCLK_LED</text>
<text x="175.4" y="118.1">G7</text>
<text x="175.5" y="115.6">B7</text>
<text x="190.7" y="114.3">G3</text>
<text x="190.8" y="119.4">B3</text>
<text x="240.2" y="114.3">G7</text>
<text x="240.3" y="119.4">B7</text>
<text x="50.3" y="125.7">enable</text>
<text x="175.4" y="125.7">G8</text>
<text x="175.5" y="120.6">R7</text>
<text x="175.5" y="123.2">B8</text>
<text x="124.1" y="128.3">LATCH_LED</text>
<text x="175.5" y="128.3">R8</text>
<text x="190.7" y="137.2">G4</text>
<text x="190.8" y="132.1">R4</text>
<text x="240.2" y="137.2">G8</text>
<text x="240.3" y="132.1">R8</text>
<text x="68.6" y="143.5">LATCH_LED</text>
<text x="190.8" y="142.2">B4</text>
<text x="240.3" y="142.2">B8</text>
</g>
<g font-size="1.8" fill="#0000c2">
<text x="115.6" y="36">LED current can be adjusted thru R600_1 and R600_2</text>
<text x="115.6" y="38.1">This circuity can be disabled thru removing R600_3-R600_5</text>
<text x="24.1" y="58.9">Only allows data lines to pass thru if 5vusb is connected</text>
<text x="24.1" y="61">disconects these devices in flight</text>
<text x="102.9" y="92.4">1mA led current</text>
<text x="102.9" y="94.5">Rext = 50.5k</text>
<text x="102.9" y="96.5">50.1k std value is ok</text>
</g>
</svg>
